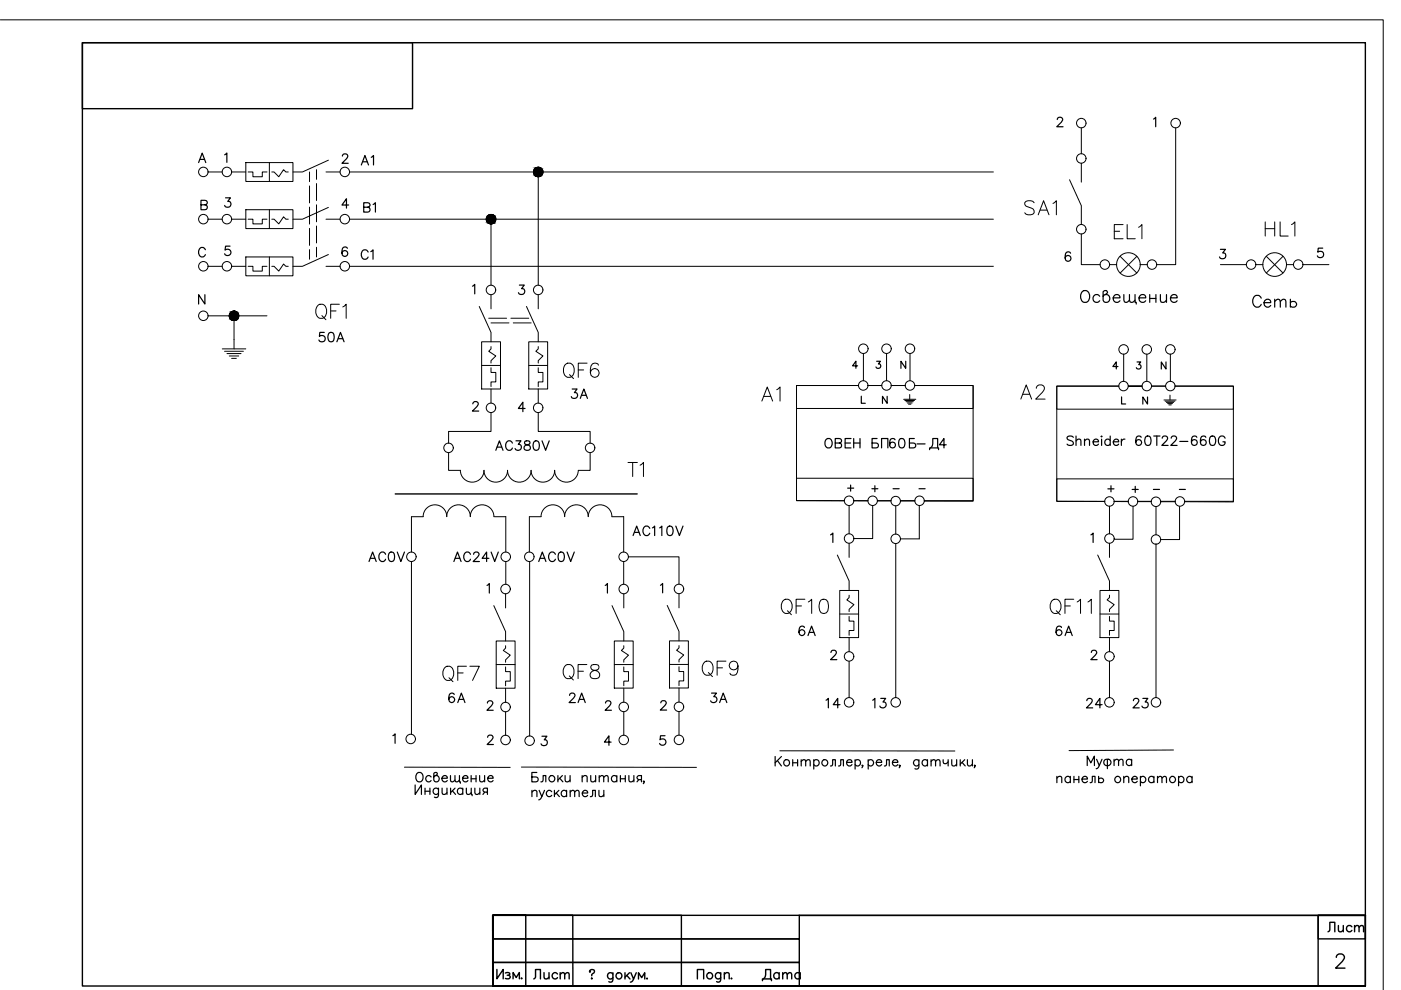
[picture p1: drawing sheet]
<svg xmlns="http://www.w3.org/2000/svg" width="297mm" height="210mm" viewBox="0 0 297 210" stroke-linecap="round" stroke-linejoin="round" font-family="sans-serif">
<g fill="none" stroke="#000" stroke-width=".21">
<path d="M.1 4.2h293.2v205.7M44.1 36.5h3M49.1 36.5h3M52.1 34.5h10v4h-10zM52.6 36.5h1v1h2v-1h1M57.1 34.5v4M57.6 36.5h.5l1 1 1-1.5 .5 .5h.5M65.6 36.5v2M65.6 39.4v3.6M67.1 36v2M67.1 38.9v3.6M69.1 36.5h3"/>
<path d="M69.6 34l-5.5 2.5h-2M74.1 36.5h136.5M114.1 36.5v24M226.8 38.1l2.5 5.5v4M229.3 27.1v5.5M229.3 34.6v4M249.3 27.1v29h-4M44.1 46.5h3M44.1 56.5h3M49.1 46.5h3M49.1 56.5h3M52.1 44.5h10v4h-10z"/>
<path d="M52.1 54.5h10v4h-10zM52.6 46.5h1v1h2v-1h1M52.6 56.5h1v1h2v-1h1M57.1 44.5v4M57.1 54.5v4M57.6 46.5h.5l1 1 1-1.5 .5 .5h.5M57.6 56.5h.5l1 1 1-1.5 .5 .5h.5M65.6 43.9v3.6M65.6 48.4v3.6M65.6 52.9v2.1M67.1 43.4v3.6M67.1 47.9v3.6"/>
<path d="M67.1 52.4v2.1M69.1 46.5h3M69.1 56.5h3M69.6 44l-5.5 2.5h-2M69.6 54l-5.5 2.5h-2M74.1 46.5h136.5M74.1 56.5h136.5M104.1 46.5v14M229.3 49.6v6.5h4M235.3 56.1h1.5M237.5 54.3l3.5 3.6M241 54.3l-3.5 3.6"/>
<path d="M241.8 56.1h1.5M258.7 56.1h5.6M266.3 56.1h1.5M268.5 54.3l3.5 3.6M272 54.3l-3.5 3.6M272.8 56.1h1.5M276.3 56.1h5.5M44.1 67h12.5M47.1 74h5M47.6 74.5h4M48.1 75h3M48.6 75.5h2"/>
<path d="M49.1 76h1M49.6 67v7M101.6 65l2.5 5.5v2M102.1 72.5h4v10h-4zM102.1 77.5h4M103.6 67.5h3.8M104.1 78v1h1v2h-1v1M104.1 73.5v.5l-.5 .5 1.5 1-1 1v.5M104.1 62.5v3M104.1 68.5h3.8M108.3 67.5h3.8M108.8 68.5h3.8"/>
<path d="M111.6 65l2.5 5.5v2M112.1 72.5h4v10h-4zM112.1 77.5h4M114.1 78v1h1v2h-1v1M114.1 73.5v.5l-.5 .5 1.5 1-1 1v.5M114.1 62.5v3M183.1 74.9v5.8M188 74.9v5.8M192.9 74.9v5.8M238.2 75.1v5.8M243.1 75.1v5.8M248.1 75.1v5.8"/>
<path d="M95.1 96v3.7h2.5M97.6 99.7a2.51 2.51 0 0 0 2.5 2.5 2.51 2.51 0 0 0 2.5-2.5 2.5 2.5 0 0 0 2.5 2.5 2.5 2.5 0 0 0 2.5-2.5 2.5 2.5 0 0 0 2.5 2.5 2.5 2.5 0 0 0 2.5-2.5M104.1 87.5v4h-9v2.5M104.1 82.5v3M112.6 99.7a2.51 2.51 0 0 0 2.5 2.5 2.51 2.51 0 0 0 2.5-2.5M114.1 87.5v4h11v2.5M114.1 82.5v3M117.6 99.7a2.51 2.51 0 0 0 2.5 2.5 2.51 2.51 0 0 0 2.5-2.5M125.1 96v3.7h-2.5M187 81.7h-3h3M189 81.7h2.9M191.6 84.7h2.6"/>
<path d="M191.8 84.9h2.1M192.1 85.2h1.5M192.4 85.4h1M192.6 85.7h.5M192.9 83.6v1.1M194 81.7h12.3v24.4h-10.3M194 81.7h12.3v4.9h-37.4v-4.9h13.1h-13.1v24.4h10.1h-10.1v-4.7h37.4v4.9l-10.3-.1M242.2 81.9h-3h3M244.1 81.9h3M246.8 84.8h2.6M247 85.1h2.1M247.3 85.3h1.5"/>
<path d="M247.6 85.6h1M247.8 85.8h.5M248.1 83.8v1M249.1 81.9h12.4v24.4h-10.3M249.1 81.9h12.4v4.9h-37.4v-4.9h13.1h-13.1v24.4h10.1M87.2 117v-7.4l2.5-.1a2.51 2.51 0 0 1 2.5-2.5 2.51 2.51 0 0 1 2.5 2.5 2.5 2.5 0 0 1 2.5-2.5 2.5 2.5 0 0 1 2.5 2.5 2.5 2.5 0 0 1 2.5-2.5 2.5 2.5 0 0 1 2.5 2.5l2.5 .1v7.4M87.2 119.1v36.6M107.2 119.1v4.7M112.3 119.1v37M114.7 109.5a2.51 2.51 0 0 1 2.5-2.5 2.51 2.51 0 0 1 2.5 2.5M114.7 109.6h-2.5v7.4M119.7 109.5a2.51 2.51 0 0 1 2.5-2.5 2.51 2.51 0 0 1 2.5 2.5 2.51 2.51 0 0 1 2.5-2.5 2.51 2.51 0 0 1 2.5 2.5l2.5 .1v7.4"/>
<path d="M132.2 119.1v4.7M133.2 118.1h10.8v5.8M177.5 117.7l2.5 5.5v2M180 107.2v6M180 115.2v3M184 106.1h-3l3 .1M185 107.2v7h-4M186 106.1h2.9M186 106.2h2.9M189.9 107.2v6.1M189.9 115.2v32.7M190.9 106.1h3.1"/>
<path d="M190.9 106.2h3.1M194.9 107.2v7.1h-4M232.7 117.7l2.5 5.5v2M234.2 106.3h-10.1v-4.8h37.4v4.9h-10.3M235.2 107.3v5.9M235.2 115.2v3M236.2 106.3h3M236.2 106.3l3 .1M240.2 107.3v7h-4M241.2 106.3h2.9M241.2 106.4h2.9M245.1 107.4v6"/>
<path d="M245.1 115.2v32.7M246.1 106.3h3.1M246.1 106.4h3.1M250.1 107.4v7h-4M104.7 128.4l2.5 5.5v2M105.2 135.9h4v10h-4zM107.2 136.9v.5l-.5 .5 1.5 1-1 1v.5M107.2 125.9v3M129.8 128.4l2.5 5.5v2M130.2 135.9h4v10h-4zM132.3 136.9v.5l-.6 .5 1.6 1-1 1v.5M132.3 125.9v3"/>
<path d="M141.5 128.4l2.5 5.5v2M142 135.9h4v10h-4zM144 136.9v.5l-.5 .5 1.5 1-1 1v.5M144 125.9v3M178 125.2h4v10h-4zM178 130.2h4M180 130.7v1h1v2h-1v1M180 126.2v.5l-.5 .5 1.5 1-1 1v.5M180 135.2v3M233.2 125.2h4v10h-4zM233.2 130.2h4M235.2 130.7v1h1v2h-1v1"/>
<path d="M235.2 126.2v.5l-.5 .5 1.5 1-1 1v.5M235.2 135.2v3M105.2 140.9h4M107.2 141.4v1h1v2h-1v1M107.2 145.9v3M107.2 150.9v5M130.2 140.9h4M132.3 141.4v1h1v2h-1v1M132.3 145.9v3M132.3 150.9v5M142 140.9h4M144 141.4v1h1v2h-1v1"/>
<path d="M144 145.9v3M144 150.9v5M165.3 159.2h37.1M180 140.2v7.7M235.2 140.2v7.7M248.8 159l-22.1 .1M85.8 162.7h22.4M110.5 162.6l37.2 .1"/>
<circle cx="43.1" cy="36.5" r="1.01"/>
<circle cx="48.1" cy="36.5" r="1.01"/>
<circle cx="73.1" cy="36.5" r="1.01"/>
<circle cx="114.1" cy="36.5" r="1.01"/>
<circle cx="229.3" cy="26.1" r="1.01"/>
<circle cx="229.3" cy="33.6" r="1.01"/>
<circle cx="249.3" cy="26.1" r="1.01"/>
<circle cx="43.1" cy="46.5" r="1.01"/>
<circle cx="43.1" cy="56.5" r="1.01"/>
<circle cx="48.1" cy="56.5" r="1.01"/>
<circle cx="48.1" cy="46.5" r="1.01"/>
<circle cx="73.1" cy="46.5" r="1.01"/>
<circle cx="73.1" cy="56.5" r="1.01"/>
<circle cx="104.1" cy="46.5" r="1.01"/>
<circle cx="229.3" cy="48.6" r="1.01"/>
<circle cx="234.2" cy="56.1" r="1.01"/>
<circle cx="239.2" cy="56.1" r="2.51"/>
<circle cx="244.2" cy="56.1" r="1.01"/>
<circle cx="265.3" cy="56.1" r="1.01"/>
<circle cx="270.3" cy="56.1" r="2.51"/>
<circle cx="275.2" cy="56.1" r="1.01"/>
<circle cx="43.1" cy="67" r="1.01"/>
<circle cx="49.6" cy="67" r="1.01"/>
<circle cx="104.1" cy="61.5" r="1.01"/>
<circle cx="114.1" cy="61.5" r="1.01"/>
<circle cx="183" cy="73.9" r="1.01"/>
<circle cx="188" cy="73.9" r="1.01"/>
<circle cx="192.9" cy="73.9" r="1.01"/>
<circle cx="238.2" cy="74.1" r="1.01"/>
<circle cx="243.1" cy="74.1" r="1.01"/>
<circle cx="248.1" cy="74.1" r="1.01"/>
<circle cx="95.1" cy="95" r="1.01"/>
<circle cx="104.1" cy="86.5" r="1.01"/>
<circle cx="114.1" cy="86.5" r="1.01"/>
<circle cx="125.1" cy="95" r="1.01"/>
<circle cx="183" cy="81.7" r="1.01"/>
<circle cx="188" cy="81.7" r="1.01"/>
<circle cx="192.9" cy="81.7" r="1.01"/>
<circle cx="238.2" cy="81.9" r="1.01"/>
<circle cx="243.1" cy="81.9" r="1.01"/>
<circle cx="248.1" cy="81.9" r="1.01"/>
<circle cx="112.2" cy="118" r="1.01"/>
<circle cx="132.2" cy="118" r="1.01"/>
<circle cx="180" cy="114.2" r="1.01"/>
<circle cx="180" cy="106.2" r="1.01"/>
<circle cx="185" cy="106.2" r="1.01"/>
<circle cx="189.9" cy="106.2" r="1.01"/>
<circle cx="189.9" cy="114.2" r="1.01"/>
<circle cx="195" cy="106.2" r="1.01"/>
<circle cx="235.2" cy="106.3" r="1.01"/>
<circle cx="235.2" cy="114.2" r="1.01"/>
<circle cx="240.2" cy="106.3" r="1.01"/>
<circle cx="245.1" cy="106.4" r="1.01"/>
<circle cx="245.1" cy="114.4" r="1.01"/>
<circle cx="250.2" cy="106.3" r="1.01"/>
<circle cx="107.2" cy="124.9" r="1.01"/>
<circle cx="132.2" cy="124.9" r="1.01"/>
<circle cx="144" cy="124.9" r="1.01"/>
<circle cx="180" cy="139.2" r="1.01"/>
<circle cx="235.2" cy="139.2" r="1.01"/>
<circle cx="87.1" cy="156.7" r="1.01"/>
<circle cx="107.2" cy="149.9" r="1.01"/>
<circle cx="107.2" cy="156.9" r="1.01"/>
<circle cx="112.3" cy="157" r="1.01"/>
<circle cx="132.2" cy="156.9" r="1.01"/>
<circle cx="132.2" cy="149.9" r="1.01"/>
<circle cx="144" cy="149.9" r="1.01"/>
<circle cx="144" cy="156.9" r="1.01"/>
</g>
<g fill="none" stroke="#000" stroke-width=".3">
<path d="M17.5 9.1h272v200h-272zM17.5 9.1h70v13.9h-70zM104.4 194.1h17l.1 15h-17h7v-15h-7v15v-15h40v15h-40zM104.5 199.1h65v5h-65zM104.5 194.1h65v5h-65zM279.5 194.1h10v15h-10zM279.5 194.1h10v5h-10zM104.5 209.1v-5h65v5h-65h185M105.4 205.5v2l1.3-2v2M107.2 206.3a.65 .65 0 0 1 .9 .2l-.1 .2-.5 .1M107.8 206.8a.39 .39 0 0 1 .3 .2 .39 .39 0 0 1-.1 .4h-.8M108.8 207.5v-1.3l.6 1.1 .7-1.1v1.3"/>
<path d="M147.9 207.6v-2h1.3v2M152.8 206.5a.64 .64 0 0 0-.9-.1 .64 .64 0 0 0 0 1 .64 .64 0 0 0 .9-.1M152.8 206.2v1.5a.54 .54 0 0 1-.7 .5l-.2-.1M153.6 206.6l.4-.4 .5 .1 .1 1.3M153.6 206.2v1.4M155.1 207.4l-.1 .1h.2M283.3 203a.72 .72 0 0 1 .6-.7h.6a.74 .74 0 0 1 .4 1.1l-1.7 1.9h2"/>
<circle cx="150.4" cy="206.9" r=".66"/>
</g>
<path d="M169.5 194.1h120" fill="none" stroke="#000" stroke-width=".36"/>
<path d="M83.8 104.7h51.3" fill="none" stroke="#000" stroke-width=".3"/>
<g fill="none" stroke="#000" stroke-width=".25">
<path d="M42.1 34.5l.8-2 .7 2M42.4 33.8h1M47.6 32.8l.5-.4v2M72.6 33.1l.2-.4a.66 .66 0 0 1 .8 .1 .63 .63 0 0 1-.1 .9l-1 .9h1.3M224.2 25.4v-.3l.3-.2h.4l.4 .3-.3 .7-.9 1h1.3M244.6 25.2l.4-.3v2M42.6 43.4l1.2-.1 .1-.3-.1-.4-1.2-.1v2h.9a.52 .52 0 0 0 .5-.6 .52 .52 0 0 0-.5-.5M43.5 53a.74 .74 0 0 0-.8-.5 .74 .74 0 0 0-.6 .7v.5a.74 .74 0 0 0 .6 .8 .74 .74 0 0 0 .8-.5M47.8 41.9h1.1l-.6 .8a.67 .67 0 0 1 .6 .9 .67 .67 0 0 1-1.1 .3l-.2-.3M48.8 52.2h-1l-.1 .8a.71 .71 0 0 1 1.1 0 .71 .71 0 0 1-.1 1.1 .71 .71 0 0 1-1.1-.3M73.6 52.7a.58 .58 0 0 0-.5-.4 .58 .58 0 0 0-.5 .4 1.2 1.2 0 0 0 .5 1.7 .62 .62 0 0 0 .6-.6 .62 .62 0 0 0-.5-.7 .62 .62 0 0 0-.7 .6M73.9 43.5h-1.4l1-1.4v2"/>
<path d="M227 53.7a.58 .58 0 0 0-.6-.3 .58 .58 0 0 0-.5 .4 1.2 1.2 0 0 0 .5 1.6 .62 .62 0 0 0 .7-.6 .62 .62 0 0 0-.6-.6 .62 .62 0 0 0-.7 .5M258.7 52.9h1.1l-.6 .7a.67 .67 0 0 1 .5 1.1 .67 .67 0 0 1-1.1-.2M280.4 52.6h-.9l-.1 .9a.7 .7 0 0 1 1.1 0 .7 .7 0 0 1-.2 1 .7 .7 0 0 1-1-.3M43.4 62.5v2l-1.3-2v2M100.2 60.7l.5-.4v2M110.1 60.4h1.1l-.6 .8a.67 .67 0 0 1 .6 .9 .67 .67 0 0 1-1.1 .2l-.2-.2M181.8 77.6h-1l.7-1v1.5M185.9 76.6h.8l-.5 .6a.5 .5 0 0 1 .4 .8 .5 .5 0 0 1-.9-.2M192 76.6v1.5l-1-1.5v1.5M237 77.7h-1l.7-1v1.5M241.1 76.7h.8l-.5 .6a.5 .5 0 0 1 .4 .8 .5 .5 0 0 1-.9-.2M247.2 76.7v1.5l-1-1.5v1.5"/>
<path d="M100.3 85.6l.3-.5 .7 .2a.66 .66 0 0 1-.2 .9l-.9 1h1.3M111.3 86.6h-1.4l1-1.3v2M182.6 84v1.5h.9M188.1 84v1.5l-1-1.5v1.5M237.8 84.2v1.5h.9M243.3 84.2v1.5l-1-1.5v1.5M176.1 113.4l.5-.4v2M231.3 113.4l.5-.4v2M103.3 124.1l.4-.4v2M128.3 124.1l.5-.4v2M140 124.1l.5-.4v2M176.2 138.3l.2-.3a.66 .66 0 0 1 .8 .1 .63 .63 0 0 1-.2 .8l-.9 1h1.3"/>
<path d="M231.4 138.3l.1-.2a.66 .66 0 0 1 .8-.1l.2 .4-1.2 1.5h1.3M83.3 156l.5-.4v2M103.3 149.1l.1-.3 .3-.2h.4l.4 .4-.3 .6-1 1h1.4M103.4 156.3l.1-.2a.66 .66 0 0 1 .8-.2l.2 .5-1.2 1.5h1.3M114.9 156.1h1.1l-.6 .8a.67 .67 0 0 1 .5 1 .67 .67 0 0 1-1.2-.2M128.4 149.1l.4-.5 .6 .2a.66 .66 0 0 1-.1 .8l-1 1h1.3M129.6 157.3h-1.4l.9-1.3v2M140.1 149l.1-.2a.66 .66 0 0 1 .9-.2l.2 .5-1.3 1.5h1.3M141 156h-1l-.1 .9a.71 .71 0 0 1 1.1-.1 .71 .71 0 0 1-.1 1.1 .71 .71 0 0 1-1-.3M93 167.1v1.5a.53 .53 0 0 1-.3 .5 .53 .53 0 0 1-.6-.1M113.8 163.8h-1v2h.8a.52 .52 0 0 0 .5-.5 .52 .52 0 0 0-.5-.6h-.8M114.7 165.8l.3-.1 .2-1.3h.5v1.4"/>
<path d="M118.3 164.4v1.4M119.2 164.4l-.9 1M119.8 164.4l.1 1.3 .5 .1 .5-.4M120.9 164.4v1.4M123.4 164.8l.5-.4 .5 .1 .1 1.3M123.4 164.4v1.4M125.3 164.4v1.3l.5 .1 .5-.4M126.3 164.4v1.4M127 164.8l.5-.4 .4 .1 .1 1.3M127 164.4v1.4M128 164.8l.5-.4 .4 .1 .1 1.3M130.8 164.7a.64 .64 0 0 0-1-.1 .64 .64 0 0 0 0 1 .64 .64 0 0 0 1-.1"/>
<path d="M130.8 164.4v1.4M131.5 165.1h1.1M131.5 164.4v1.4M132.6 164.4v1.4M133.3 164.4l.1 1.3 .5 .1 .5-.4M134.4 164.4v1.4M135.4 165.3l-.3 .5M136 165.3l-.8-.1-.1-.3 .1-.3 .2-.2h.6v1.4M136.6 165.7h-.2h.2l-.2 .5M164.3 160.4v2M164.8 161.3l.9 1.1M165.7 160.4l-1.4 1.3"/>
<path d="M168.1 161.7h1M168.1 161.1v1.3M169.1 161.1v1.3M169.9 161.5l.5-.4 .3 .1 .1 1.2M169.9 161.1v1.3M170.8 161.5l.5-.4 .4 .1 .1 1.2M172.5 161.3a.64 .64 0 0 1 1 0 .64 .64 0 0 1 0 .9 .64 .64 0 0 1-1-.1M172.5 161.1v2M176.1 162.4l.4-.1v-1.2h.6v1.3M177.8 162.4l.4-.1 .1-1.2h.5v1.3M179.5 161.6h1.1a.62 .62 0 0 0-.8-.5 .62 .62 0 0 0-.2 1 .6 .6 0 0 0 1 0M181.3 161.3a.64 .64 0 0 1 .9 0 .64 .64 0 0 1 0 .9 .64 .64 0 0 1-.9-.1"/>
<path d="M181.3 161.1v2M182.9 162.3h-.2h.2l-.2 .5M184.1 161.3a.64 .64 0 0 1 .9 0 .64 .64 0 0 1 0 .9 .64 .64 0 0 1-.9-.1M184.1 161.1v2M185.8 161.6h1.1a.62 .62 0 0 0-.8-.5 .62 .62 0 0 0-.2 1 .6 .6 0 0 0 1 0M187.5 162.4l.4-.1 .1-1.2h.5v1.3M189.2 161.6h1.2a.62 .62 0 0 0-.9-.5 .62 .62 0 0 0-.2 1 .6 .6 0 0 0 1.1 0M190.8 162.3h-.2h.2l-.2 .5M194.8 161.3a.64 .64 0 0 0-.9 0 .64 .64 0 0 0 0 .9 .64 .64 0 0 0 .9-.1M194.8 161.1v1.5a.52 .52 0 0 1-.3 .4 .52 .52 0 0 1-.5 0M196.6 161.3a.64 .64 0 0 0-.9 0 .64 .64 0 0 0 0 .9 .64 .64 0 0 0 .9-.1M196.6 161.1v1.3"/>
<path d="M197.4 161.5l.5-.4 .4 .1 .1 1.2M197.4 161.1v1.3M198.4 161.5l.4-.4 .4 .1 .1 1.2M200 161.1v.4l.3 .4 .4-.1 .3-.3M201 161.1v1.3M201.8 161.1l.1 1.2 .5 .1 .4-.4M202.8 161.1v1.3M203.6 161.1v1.3M204 161.6l.6 .8M204.5 161.1l-.9 .9M205.1 161.1l.1 1.2 .5 .1 .5-.4M206.2 161.1v1.3"/>
<path d="M206.7 162.3h-.1h.1l-.1 .5"/>
<circle cx="117" cy="165.1" r=".66"/>
<circle cx="166.7" cy="161.7" r=".66"/>
<circle cx="174.9" cy="161.7" r=".66"/>
</g>
<g fill="#000" stroke="#000" stroke-width=".21">
<path d="M114 35.5h.4zM113.8 35.5h.6z"/>
<path d="M113.8 35.5l.8 .1zM113.7 35.6h.9z"/>
<path d="M113.8 37.4h.6zM113.8 37.4l.4 .1z"/>
<path d="M113.7 35.6l1 .1zM113.5 35.7h1.2z"/>
<path d="M113.7 37.4h.9zM113.7 37.4h.7z"/>
<path d="M113.5 35.7l1.4 .1-.2-.1zM113.5 35.7l1.4 .1h-1.5z"/>
<path d="M113.5 37.3h1.2zM113.5 37.3l1.1 .1z"/>
<path d="M113.4 35.8l1.6 .2-.1-.2zM113.4 35.8l1.6 .2h-1.7z"/>
<path d="M113.4 37.1l1.3 .2 .2-.2zM113.4 37.1l1.3 .2h-1.2z"/>
<path d="M113.3 36l1.7 .1v-.1zM113.3 36l1.7 .1h-1.8z"/>
<path d="M113.3 37l1.6 .1 .1-.1zM113.3 37l1.6 .1h-1.5z"/>
<path d="M113.2 36.1l1.9 .2-.1-.2zM113.2 36.1l1.9 .2h-2z"/>
<path d="M113.2 36.8l1.8 .2v-.2zM113.2 36.8l1.8 .2h-1.7z"/>
<path d="M113.1 36.3l2 .2v-.2zM113.1 36.3l2 .2h-2z"/>
<path d="M113.1 36.7l1.9 .1 .1-.1zM113.1 36.7l1.9 .1h-1.8z"/>
<path d="M113.1 36.5l2 .2v-.2zM113.1 36.5l2 .2h-2z"/>
<path d="M104 45.5h.4zM103.9 45.5h.5z"/>
<path d="M103.9 45.5l.7 .1zM103.7 45.6h.9z"/>
<path d="M103.9 47.4h.5zM103.9 47.4l.3 .1z"/>
<path d="M103.7 45.6l1 .1zM103.5 45.7h1.2z"/>
<path d="M103.7 47.4h.9zM103.7 47.4h.7z"/>
<path d="M103.5 45.7l1.3 .1-.1-.1zM103.5 45.7l1.3 .1h-1.4z"/>
<path d="M103.5 47.3h1.2zM103.5 47.3l1.1 .1z"/>
<path d="M103.4 45.8l1.6 .1-.2-.1zM103.4 45.8l1.6 .1h-1.7z"/>
<path d="M103.4 47.2l1.3 .1 .1-.1zM103.4 47.2l1.3 .1h-1.2z"/>
<path d="M103.3 45.9l1.8 .2-.1-.2zM103.3 45.9l1.8 .2h-1.9z"/>
<path d="M103.3 47l1.5 .2 .2-.2zM103.3 47l1.5 .2h-1.4z"/>
<path d="M103.2 46.1l1.9 .2v-.2zM103.2 46.1l1.9 .2h-2z"/>
<path d="M103.2 46.8l1.8 .2 .1-.2zM103.2 46.8l1.8 .2h-1.7z"/>
<path d="M103.1 46.3l2 .2v-.2zM103.1 46.3l2 .2h-2z"/>
<path d="M103.1 46.7l2 .1v-.1zM103.1 46.7l2 .1h-1.9z"/>
<path d="M103.1 46.5l2 .2v-.2zM103.1 46.5l2 .2h-2z"/>
<path d="M49.5 66h.4zM49.3 66h.6z"/>
<path d="M49.3 66l.8 .1zM49.2 66.1h.9z"/>
<path d="M49.3 67.9h.6zM49.3 67.9l.4 .1z"/>
<path d="M49.2 66.1l1 .1zM49 66.2h1.2z"/>
<path d="M49.2 67.9h.9zM49.2 67.9h.7z"/>
<path d="M49 66.2l1.4 .1-.2-.1zM49 66.2l1.4 .1h-1.5z"/>
<path d="M49 67.8h1.2zM49 67.8l1.1 .1z"/>
<path d="M48.9 66.3l1.6 .2-.1-.2zM48.9 66.3l1.6 .2h-1.7z"/>
<path d="M48.9 67.6l1.3 .2 .2-.2zM48.9 67.6l1.3 .2h-1.2z"/>
<path d="M48.8 66.5l1.8 .1-.1-.1zM48.8 66.5l1.8 .1h-1.9z"/>
<path d="M48.8 67.5l1.6 .1 .1-.1zM48.8 67.5l1.6 .1h-1.5z"/>
<path d="M48.7 66.6l1.9 .2v-.2zM48.7 66.6l1.9 .2h-2z"/>
<path d="M48.7 67.3l1.8 .2 .1-.2zM48.7 67.3l1.8 .2h-1.7z"/>
<path d="M48.6 66.8l2 .2v-.2zM48.6 66.8l2 .2h-2z"/>
<path d="M48.6 67.2l2 .1v-.1zM48.6 67.2l2 .1h-1.9z"/>
<path d="M48.6 67l2 .2v-.2zM48.6 67l2 .2h-2z"/>
</g>
<text font-size="7.1" x="66" y="69.1">QF1</text>
<g font-size="6.6">
<text x="216.3" y="46.9">SA1</text>
<text x="235.3" y="51.9">EL1</text>
<text x="118.5" y="81.5">QF6</text>
<text x="160.5" y="86.4">A1</text>
<text x="137.6" y="102.3" transform="rotate(-90 137.6 102.3)">T1</text>
<text x="164.7" y="131.6">QF10</text>
<text x="221.9" y="131.6">QF11</text>
<text x="93.1" y="145.7">QF7</text>
<text x="118.5" y="145.3">QF8</text>
<text x="148.2" y="144.6">QF9</text>
</g>
<g font-size="6.2">
<text x="267.4" y="51.2">HL1</text>
<text x="228.2" y="65.6">Освещение</text>
<text x="215.5" y="85.7">A2</text>
<text x="124.2" y="209.5">докум.</text>
</g>
<g font-size="5.7">
<text x="264.6" y="66.3">Сеть</text>
<text x="173.9" y="96.7">ОВЕН БП60Б-Д4</text>
<text x="229.7" y="164">Муфта</text>
<text x="160.9" y="209.2">Дата</text>
</g>
<g font-size="5.3">
<text x="75.8" y="36.3">A1</text>
<text x="76.2" y="46.2">B1</text>
<text x="66.7" y="73.7">50A</text>
<text x="120.3" y="85.7">3A</text>
<text x="104.1" y="96.7">AC380V</text>
<text x="77.3" y="120.3">AC0V</text>
<text x="95.2" y="120.3">AC24V</text>
<text x="113.2" y="120.3">AC0V</text>
<text x="94.2" y="150.3">6A</text>
<text x="119.9" y="150.3">2A</text>
<text x="149.9" y="150.3">3A</text>
<text x="174.3" y="151.3">14</text>
<text x="184.1" y="151.3">13</text>
<text x="229.3" y="151.3">24</text>
<text x="239.2" y="151.3">23</text>
<text x="87.1" y="167.2">Освещение</text>
<text x="223.3" y="167.9">панель оператора</text>
<text x="111.8" y="170.7">пускатели</text>
<text x="280.8" y="199">Лист</text>
<text x="112.2" y="208.8">Лист</text>
</g>
<g font-size="4.9">
<text x="75.8" y="56.1">C1</text>
<text x="225.4" y="95.6">Shneider 60T22-660G</text>
<text x="133.3" y="114.7">AC110V</text>
<text x="168.6" y="135.8">6A</text>
<text x="223" y="135.8">6A</text>
</g>
<g font-size="4.4">
<text x="178.9" y="105.5">+</text>
<text x="183.8" y="105.5">+</text>
<text x="233.9" y="105.5">+</text>
</g>
<text font-size="4" x="239.2" y="105.5">+</text>
<g font-size="2.6">
<text x="188.4" y="104.8">-</text>
<text x="194" y="104.8">-</text>
<text x="243.8" y="105.1">-</text>
<text x="249.1" y="105.1">-</text>
</g>
</svg>
